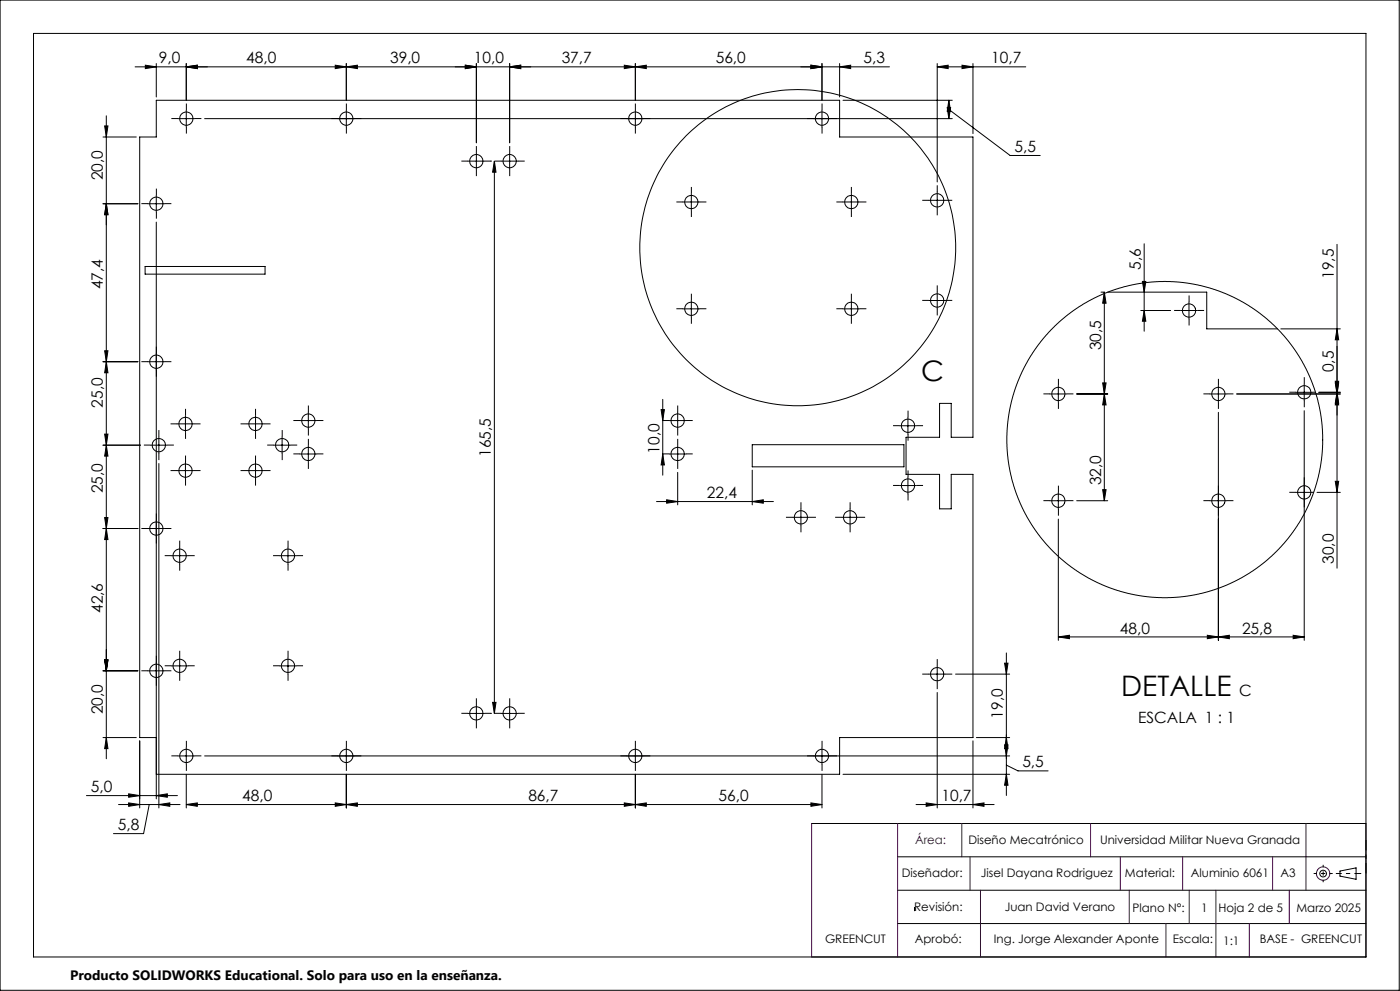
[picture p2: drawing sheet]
<svg xmlns="http://www.w3.org/2000/svg" width="420mm" height="297mm" viewBox="0 0 420 297" stroke-linecap="round" stroke-linejoin="round" font-family="sans-serif">
<g fill="none" stroke="#000" stroke-width=".3">
<path d="M0 0h419.8v296.8h-419.8zM10.1 10h399.7v276.8h-399.7zM43.6 19.5l3.3 .5-3.3 .6zM46.9 19v10.1M55.9 19v11.1M100.6 19.5l3.3 .5-3.3 .6zM103.9 19v11.1M139.6 19.5l3.3 .5-3.3 .6zM142.9 19v23.8M152.9 19v23.8M187.3 19.5l3.3 .5-3.3 .6zM190.6 19v11.1"/>
<path d="M243.3 19.5l3.3 .5-3.3 .6zM246.6 19v11.1M251.9 19v10.1M281.2 19v35.5M288.6 19.5l3.3 .5-3.3 .6zM291.9 19v21M31.4 37.7h1l-.5 3.4zM31.9 34.7v192.7M40.5 20h226.3M53.4 35.6h5M55.9 20l3.3-.5v1.1zM55.9 33.1v5"/>
<path d="M61.4 35.6h224.3M103.9 20l3.3-.5v1.1zM103.9 33.1v5M152.9 20l3.3-.5v1.1zM190.6 20l3.3-.5v1.1zM190.6 33.1v5M246.6 33.1v5M251.9 20l3.3-.5v1.1zM252.9 30.1h32.8M281.2 20l3.2-.5v1.1zM281.2 20h26.5M284.2 32.2h1l-.5 3.4z"/>
<path d="M284.7 30.1l.5 3.2h-1zM284.7 30.1v5.5M284.7 32.8l18.3 13.8h9.1M30.9 41.1h10M46.9 58.6v4.9M140.4 48.3h5M142.9 45.8v5M147.3 48.3h.1M148.3 48.3l.5 3.3h-1zM148.3 48.3v165.5M150.4 48.3h5M152.9 45.8v5"/>
<path d="M207.4 58.1v4.9M255.4 58.1v4.9M281.2 57.5v5M30.9 61.1h10.5M31.9 61.1l.5 3.2h-1zM43.5 79.9h36v2.3h-36zM44.4 61.1h5M46.9 66.6v172.8M204.9 60.5h5M252.9 60.5h5M278.7 60h5M343.3 73.1v26.2"/>
<path d="M401.1 73.2v97.1M204.9 92.6h5M207.4 90.1v4.9M252.9 92.6h5M255.4 90.1v4.9M278.7 90.1h5M281.2 87.6v5M330.3 87.6h1M331.3 87.6l.5 3.3h-1zM331.3 87.6v62.5M332.3 87.6h29.7v11h21.3M342.2 93.1h9"/>
<path d="M342.7 84.3h1l-.4 3.3zM343.3 93.1l.4 3.2h-1zM354.2 93.1h5M356.7 90.6v5M384.2 98.6h17.9M401.1 98.6l.5 3.2h-1zM30.9 108.4h10.5M31.4 105.1h1l-.5 3.3zM31.9 108.4l.5 3.3h-1zM44.4 108.4h5M198.8 119.7v22.7M315 118.1h5"/>
<path d="M317.5 115.6v5M323 118.1h9.3M330.8 114.8h1l-.5 3.3zM331.3 118.1l.5 3.3h-1zM363 118.1h5M365.5 115.6v5M371 118.1h31.1M388.8 117.6h5M391.3 115.1v5M395.6 117.6h6.5M400.6 114.8h1l-.5 3.3zM400.6 114.3h1l-.5 3.3z"/>
<path d="M401.1 117.6l.5 3.3h-1zM401.1 118.1l.5 3.3h-1zM30.9 133.4h11.3M31.4 130.1h1l-.5 3.3zM31.9 133.4l.5 3.3h-1zM45.2 133.4h4.9M47.7 130.9v5M47.7 138.9v103.2M53.1 127h5M55.6 124.6v4.9M55.6 138.5v5M74.2 127h4.9"/>
<path d="M76.7 124.6v4.9M76.7 138.5v5M82.1 133.4h5M84.6 130.9v5M90 136.1h5M90 126h5M92.5 123.5v5M92.5 133.6v4.9M198.3 122.8h1l-.5 3.2zM198.8 136.1l.5 3.2h-1zM200.8 136.1h5M200.8 126h5"/>
<path d="M203.3 123.5v5M203.3 133.6v4.9M225.7 133.3h45.5v6.6h-45.5zM269.9 127.6h5M272.4 125.1v5M365.5 123.6v68.3M391.3 123.1v68.8M30.9 158.4h10.5M31.4 155.1h1l-.5 3.3zM31.9 158.4l.5 3.3h-1zM44.4 158.4h5M53.1 141h5"/>
<path d="M74.2 141h4.9M197 150.3h35M200 149.8l3.3 .5-3.3 .5zM203.3 141.6v9.7M225.7 150.3l3.3-.5v1zM225.7 140.9v10.4M237.8 155h5M240.3 152.5v5M252.5 155h5M255 152.5v5M269.9 145.5h5M272.4 143v5"/>
<path d="M315 150.1h5M317.5 147.6v5M317.5 155.6v36.3M323 150.1h9.3M330.8 146.8h1l-.5 3.3zM363 150.1h5M388.8 147.6h5M395.1 147.6h7M400.6 144.2h1l-.5 3.4zM51.4 166.5h5M53.9 164v5M83.9 166.5h5"/>
<path d="M86.4 164v5M31.4 197.8h1l-.5 3.2zM51.4 199.6h5M53.9 197.1v4.9M83.9 199.6h5M86.4 197.1v4.9M281.2 199.6v4.9M301.4 198.8h1l-.5 3.2zM301.9 195.7v42.7M317.5 190.9l3.3-.5v1zM317.5 190.9h73.8M362.2 190.4l3.3 .5-3.3 .5z"/>
<path d="M365.5 190.9l3.3-.5v1zM387.9 190.4l3.4 .5-3.4 .5zM30.9 201h10.5M44.4 201h5M140.4 213.8h5M142.9 211.3v5M147.3 213.8h.1M147.8 210.5h1l-.5 3.3zM150.4 213.8h5M152.9 211.3v5M278.7 202h5M281.2 207.5v34.6"/>
<path d="M286.7 202h16.2M25.9 238.4h27.3M30.9 221h10M31.9 221l.5 3.4h-1zM38.6 237.9l3.3 .5-3.3 .5zM41.9 222v20.1M46.9 238.4l3.3-.5v1zM46.9 221h-5v-179.9h5v-11h205v11h40v90h-6.5v-10.2h-3.5v10.2h-10.1v11.1h10.1v10.3h3.5v-10.3h6.5v78.8h-40v11.1h-205M53.4 226.6h5M55.9 224v5.1M55.9 232.1v10M61.4 226.6h241.5"/>
<path d="M103.9 224v5.1M103.9 232.1v10M190.6 224v5.1M190.6 232.1v10M246.6 224v5.1M246.6 232.1v10M252.9 232.1h50M291.9 222v20.1M292.9 221h10M301.4 223.2h1l-.5 3.4zM301.9 221l.5 3.4h-1zM301.9 232.1l.5 3.2h-1z"/>
<path d="M301.9 229.3l3.5 1.7h9M35.6 241.1h18.4M38.6 240.6l3.3 .5-3.3 .5zM44.8 241.1l-1.7 8.7h-9.1M47.7 241.1l3.2-.5v1zM55.9 241.1l3.3-.5v1zM55.9 241.1h190.7M100.6 240.6l3.3 .5-3.3 .5zM103.9 241.1l3.3-.5v1zM187.3 240.6l3.3 .5-3.3 .5zM190.6 241.1l3.3-.5v1zM243.3 240.6l3.3 .5-3.3 .5z"/>
<path d="M243.5 246.8h166.3M269.3 256.8h140.5M274.8 241.1h23.4M277.8 240.6l3.4 .5-3.4 .5zM291.9 241.1l3.3-.5v1zM269.3 266.8h140.5M269.3 276.8h140.5M274.4 272v.9M400.9 261.8h1.1M402 261.1l4.8-1v3.4l-4.8-.9zM406.8 261.8h1.5"/>
<circle cx="55.9" cy="35.6" r="2"/>
<circle cx="103.9" cy="35.6" r="2"/>
<circle cx="190.6" cy="35.6" r="2"/>
<circle cx="246.6" cy="35.6" r="2"/>
<circle cx="142.9" cy="48.3" r="2"/>
<circle cx="152.9" cy="48.3" r="2"/>
<circle cx="46.9" cy="61.1" r="2"/>
<circle cx="207.4" cy="60.6" r="2.01"/>
<circle cx="239.3" cy="74.2" r="47.4"/>
<circle cx="255.4" cy="60.6" r="2.01"/>
<circle cx="281.1" cy="60" r="2"/>
<circle cx="207.4" cy="92.5" r="2.01"/>
<circle cx="255.4" cy="92.5" r="2.01"/>
<circle cx="281.1" cy="90.1" r="2"/>
<circle cx="356.7" cy="93.1" r="2"/>
<circle cx="46.9" cy="108.4" r="2"/>
<circle cx="317.5" cy="118.1" r="1.99"/>
<circle cx="365.5" cy="118.1" r="2"/>
<circle cx="391.3" cy="117.6" r="1.99"/>
<circle cx="47.6" cy="133.4" r="2"/>
<circle cx="55.6" cy="127" r="2.01"/>
<circle cx="76.6" cy="127" r="2.01"/>
<circle cx="84.6" cy="133.4" r="2"/>
<circle cx="92.5" cy="136.1" r="2"/>
<circle cx="92.5" cy="126" r="2"/>
<circle cx="203.3" cy="136.1" r="2"/>
<circle cx="203.3" cy="126" r="2"/>
<circle cx="272.4" cy="127.6" r="2"/>
<circle cx="349.4" cy="131.7" r="47.4"/>
<circle cx="46.9" cy="158.4" r="2.01"/>
<circle cx="55.6" cy="141" r="2"/>
<circle cx="76.6" cy="141" r="2"/>
<circle cx="240.3" cy="155" r="2"/>
<circle cx="255" cy="155" r="2"/>
<circle cx="272.4" cy="145.5" r="2"/>
<circle cx="317.5" cy="150.1" r="1.99"/>
<circle cx="365.5" cy="150.1" r="2"/>
<circle cx="391.3" cy="147.5" r="1.99"/>
<circle cx="53.9" cy="166.5" r="2"/>
<circle cx="86.4" cy="166.5" r="2"/>
<circle cx="53.9" cy="199.6" r="2"/>
<circle cx="86.4" cy="199.6" r="2"/>
<circle cx="46.9" cy="201" r="2"/>
<circle cx="142.9" cy="213.8" r="2.01"/>
<circle cx="152.9" cy="213.8" r="2.01"/>
<circle cx="281.1" cy="202" r="2.01"/>
<circle cx="55.9" cy="226.6" r="2"/>
<circle cx="103.9" cy="226.6" r="2"/>
<circle cx="190.6" cy="226.6" r="2"/>
<circle cx="246.6" cy="226.6" r="2"/>
<circle cx="396.9" cy="261.8" r="1.01"/>
</g>
<g fill="none" stroke="#400040" stroke-width=".3">
<path d="M243.5 246.8v40M269.3 246.8v40M288.5 246.8v10M291 256.8v10M327.2 246.8v10M336.1 256.8v10M354.8 256.8v10M381.8 256.8v10M391.8 246.8v20M294.1 266.8v20M338.8 266.8v10M349.8 276.8v10"/>
<path d="M356.8 266.8v10M364.8 266.8v20M374.8 276.8v10M386.8 266.8v10"/>
<circle cx="396.9" cy="261.8" r="2"/>
</g>
<g fill="none" stroke="#000" stroke-width=".3" stroke-dasharray="15.2 1.3 1.3 1.3" stroke-linecap="butt">
<path d="M53.4 35.5h-2M55.9 33v-2M55.9 38v2M58.4 35.5h2M101.4 35.5h-2M103.9 33v-2M103.9 38v2M106.4 35.5h2M188.1 35.5h-2M190.6 33v-2M190.6 38v2M193.1 35.5h2"/>
<path d="M244.1 35.5h-2M246.6 33v-2M246.6 38v2M249.1 35.5h2M46.9 58.5v-2M140.4 48.3h-2M142.9 45.8v-2M142.9 50.8v2M145.4 48.3h2M150.4 48.3h-2M152.9 45.8v-2M152.9 50.8v2"/>
<path d="M155.4 48.3h2M207.4 58v-2M255.4 58v-2M281.2 57.5v-2M44.4 61h-2M46.9 63.5v2M49.4 61h2M204.9 60.5h-2M207.4 63v2M209.9 60.5h2M252.9 60.5h-2M255.4 63v2"/>
<path d="M257.9 60.5h2M278.7 60h-2M281.2 62.5v2M283.7 60h2M204.9 92.5h-2M207.4 90v-2M207.4 95v2M209.9 92.5h2M252.9 92.5h-2M255.4 90v-2M255.4 95v2M257.9 92.5h2"/>
<path d="M278.7 90h-2M281.2 87.5v-2M281.2 92.5v2M283.7 90h2M354.2 93h-2M356.7 90.5v-2M356.7 95.5v2M359.2 93h2M44.4 108.4h-2M46.9 105.9v-2M46.9 110.9v2M49.4 108.4h2"/>
<path d="M315 118h-2M317.5 115.5v-2M320 118h2M363 118h-2M365.5 115.5v-2M368 118h2M388.8 117.5h-2M391.3 115v-2M393.8 117.5h.9M45.2 133.4h-2M47.7 130.9v-2M47.7 135.9v2"/>
<path d="M50.2 133.4h2M53.2 127h-2M55.7 124.5v-2M55.7 129.5v2M55.7 138.5v-2M58.2 127h2M74.2 127h-2M76.7 138.5v-2M76.7 124.5v-2M76.7 129.5v2M79.2 127h2M82.2 133.4h-2"/>
<path d="M84.7 130.9v-2M84.7 135.9v2M87.2 133.4h2M90 126h-2M90 136h-2M92.5 123.5v-2M92.5 128.5v2M92.5 133.5v-2M92.5 138.5v2M95 126h2M95 136h2M200.8 136h-2"/>
<path d="M200.8 126h-2M203.3 133.5v-2M203.3 138.5v2M203.3 123.5v-2M203.3 128.5v2M205.8 136h2M205.8 126h2M269.9 127.6h-2M272.4 125.1v-2M272.4 130.1v2M274.9 127.6h2M317.5 120.5v2"/>
<path d="M365.5 120.5v2M391.3 120v2M44.4 158.4h-2M46.9 155.9v-2M49.4 158.4h2M53.2 141h-2M55.7 143.5v2M58.2 141h2M74.2 141h-2M76.7 143.5v2M79.2 141h2M237.8 155h-2"/>
<path d="M240.3 152.5v-2M240.3 157.5v2M242.8 155h2M252.5 155h-2M255 152.5v-2M255 157.5v2M257.5 155h2M269.9 145.5h-2M272.4 143v-2M272.4 148v2M274.9 145.5h2M315 150h-2"/>
<path d="M317.5 147.5v-2M317.5 152.5v2M320 150h2M363 150h-2M365.5 147.5v-2M365.5 152.5v2M368 150h2M388.8 147.5h-2M391.3 145v-2M391.3 150v2M393.8 147.5h.3M46.9 160.9v2"/>
<path d="M51.4 166.5h-2M53.9 164v-2M53.9 169v2M56.4 166.5h2M83.9 166.5h-2M86.4 164v-2M86.4 169v2M88.9 166.5h2M46.9 198.5v-2M51.4 199.5h-2M53.9 197v-2M56.4 199.5h2"/>
<path d="M83.9 199.5h-2M86.4 197v-2M88.9 199.5h2M281.2 199.5v-2M44.4 201h-2M46.9 203.5v2M49.4 201h2M53.9 202v2M86.4 202v2M140.4 213.8h-2M142.9 211.3v-2M142.9 216.3v2"/>
<path d="M145.4 213.8h2M150.4 213.8h-2M152.9 211.3v-2M152.9 216.3v2M155.4 213.8h2M278.7 202h-2M281.2 204.5v2M283.7 202h2M53.4 226.5h-2M55.9 224v-2M55.9 229v2M58.4 226.5h2"/>
<path d="M101.4 226.5h-2M103.9 224v-2M103.9 229v2M106.4 226.5h2M188.1 226.5h-2M190.6 224v-2M190.6 229v2M193.1 226.5h2M244.1 226.5h-2M246.6 224v-2M246.6 229v2M249.1 226.5h2"/>
</g>
<path d="M409.8 251.8v9.9" fill="none" stroke="#000" stroke-width=".3" stroke-dasharray="15.2 1.3 1.3 1.3" stroke-dashoffset="12.2" stroke-linecap="butt"/>
<path d="M394.1 261.8h5.7" fill="none" stroke="#000" stroke-width=".3" stroke-dasharray="15.2 1.3 1.3 1.3" stroke-dashoffset="14.3" stroke-linecap="butt"/>
<path d="M397 259.2v5.2" fill="none" stroke="#000" stroke-width=".3" stroke-dasharray="15.2 1.3 1.3 1.3" stroke-dashoffset="14.5" stroke-linecap="butt"/>
<path d="M406.9 261.8h-4.9" fill="none" stroke="#000" stroke-width=".3" stroke-dasharray="15.2 1.3 1.3 1.3" stroke-dashoffset="14.7" stroke-linecap="butt"/>
<g fill="#000">
<path d="M55.9 20l3.3-.5v1.1zM43.6 19.5l3.3 .5-3.3 .6zM139.6 19.5l3.3 .5-3.3 .6zM103.9 20l3.3-.5v1.1z"/>
<path d="M55.9 20l3.3-.5v1.1zM100.6 19.5l3.3 .5-3.3 .6zM190.6 20l3.3-.5v1.1zM243.3 19.5l3.3 .5-3.3 .6zM38.6 240.6l3.3 .5-3.3 .5zM47.7 241.1l3.2-.5v1zM301.4 223.2h1l-.5 3.4zM301.9 232.1l.5 3.2h-1zM284.2 32.2h1l-.5 3.4zM284.7 30.1l.5 3.2h-1zM281.2 20l3.2-.5v1.1zM288.6 19.5l3.3 .5-3.3 .6z"/>
<path d="M187.3 19.5l3.3 .5-3.3 .6zM152.9 20l3.3-.5v1.1z"/>
<path d="M243.3 19.5l3.3 .5-3.3 .6zM251.9 20l3.3-.5v1.1z"/>
<path d="M400.6 114.8h1l-.5 3.3zM401.1 98.6l.5 3.2h-1z"/>
<path d="M400.6 114.3h1l-.5 3.3zM401.1 118.1l.5 3.3h-1z"/>
<path d="M31.4 130.1h1l-.5 3.3zM31.9 108.4l.5 3.3h-1zM31.4 105.1h1l-.5 3.3zM31.9 61.1l.5 3.2h-1z"/>
<path d="M31.4 197.8h1l-.5 3.2zM31.9 221l.5 3.4h-1zM31.9 158.4l.5 3.3h-1zM31.4 197.8h1l-.5 3.2zM31.9 133.4l.5 3.3h-1zM31.4 155.1h1l-.5 3.3zM31.4 37.7h1l-.5 3.4zM31.9 61.1l.5 3.2h-1zM148.3 48.3l.5 3.3h-1zM147.8 210.5h1l-.5 3.3zM198.3 122.8h1l-.5 3.2zM198.8 136.1l.5 3.2h-1zM331.3 87.6l.5 3.3h-1zM330.8 114.8h1l-.5 3.3zM331.3 118.1l.5 3.3h-1zM330.8 146.8h1l-.5 3.3zM401.1 117.6l.5 3.3h-1zM400.6 144.2h1l-.5 3.4zM342.7 84.3h1l-.4 3.3zM343.3 93.1l.4 3.2h-1z"/>
<path d="M301.4 198.8h1l-.5 3.2zM301.9 221l.5 3.4h-1z"/>
<path d="M46.9 238.4l3.3-.5v1zM38.6 237.9l3.3 .5-3.3 .5z"/>
<path d="M55.9 241.1l3.3-.5v1zM100.6 240.6l3.3 .5-3.3 .5zM103.9 241.1l3.3-.5v1zM187.3 240.6l3.3 .5-3.3 .5zM190.6 241.1l3.3-.5v1zM243.3 240.6l3.3 .5-3.3 .5zM139.6 19.5l3.3 .5-3.3 .6zM152.9 20l3.3-.5v1.1zM277.8 240.6l3.4 .5-3.4 .5zM291.9 241.1l3.3-.5v1zM200 149.8l3.3 .5-3.3 .5zM225.7 150.3l3.3-.5v1zM317.5 190.9l3.3-.5v1zM362.2 190.4l3.3 .5-3.3 .5zM365.5 190.9l3.3-.5v1zM387.9 190.4l3.4 .5-3.4 .5z"/>
</g>
<g font-size="8.5">
<text x="276.4" y="114.1">C</text>
<text x="336.4" y="208.5">DETALLE</text>
</g>
<g font-size="4.7">
<text x="47.7" y="19">9,0</text>
<text x="73.8" y="19">48,0</text>
<text x="117" y="19">39,0</text>
<text x="142.2" y="19">10,0</text>
<text x="168.5" y="19">37,7</text>
<text x="214.7" y="19">56,0</text>
<text x="259.1" y="19">5,3</text>
<text x="297.4" y="19">10,7</text>
<text x="304.3" y="45.6">5,5</text>
<text x="30.9" y="54.1" transform="rotate(-90 30.9 54.1)">20,0</text>
<text x="342.2" y="80.8" transform="rotate(-90 342.2 80.8)">5,6</text>
<text x="400.1" y="83.6" transform="rotate(-90 400.1 83.6)">19,5</text>
<text x="30.9" y="86.7" transform="rotate(-90 30.9 86.7)">47,4</text>
<text x="330.3" y="104.9" transform="rotate(-90 330.3 104.9)">30,5</text>
<text x="400.1" y="111.5" transform="rotate(-90 400.1 111.5)">0,5</text>
<text x="30.9" y="122.2" transform="rotate(-90 30.9 122.2)">25,0</text>
<text x="147.3" y="136.9" transform="rotate(-90 147.3 136.9)">165,5</text>
<text x="197.8" y="135.9" transform="rotate(-90 197.8 135.9)">10,0</text>
<text x="30.9" y="147.9" transform="rotate(-90 30.9 147.9)">25,0</text>
<text x="212.1" y="149.3">22,4</text>
<text x="330.3" y="145.4" transform="rotate(-90 330.3 145.4)">32,0</text>
<text x="400.1" y="169" transform="rotate(-90 400.1 169)">30,0</text>
<text x="30.9" y="183.7" transform="rotate(-90 30.9 183.7)">42,6</text>
<text x="336" y="189.9">48,0</text>
<text x="372.6" y="189.9">25,8</text>
<text x="371.8" y="208.5">C</text>
<text x="30.9" y="214.1" transform="rotate(-90 30.9 214.1)">20,0</text>
<text x="300.9" y="215.4" transform="rotate(-90 300.9 215.4)">19,0</text>
<text x="341.5" y="216.7">ESCALA 1 : 1</text>
<text x="306.7" y="230">5,5</text>
<text x="27.2" y="237.4">5,0</text>
<text x="72.7" y="240.1">48,0</text>
<text x="158.5" y="240.1">86,7</text>
<text x="215.6" y="240.1">56,0</text>
<text x="282.4" y="240.1">10,7</text>
<text x="35.3" y="248.8">5,8</text>
</g>
<text font-size="4.1" x="21" y="293.7">Producto SOLIDWORKS Educational. Solo para uso en la enseñanza.</text>
<text font-size="3.5" fill="#400040" x="274.5" y="252.9">Área:</text>
<g font-size="3.5">
<text x="290.5" y="252.9">Diseño Mecatrónico</text>
<text x="330" y="252.9">Universidad Militar Nueva Granada</text>
<text x="270.5" y="262.8">Diseñador:</text>
<text x="294.3" y="262.8">Jisel Dayana Rodriguez</text>
<text x="337.5" y="262.8">Material:</text>
<text x="357.3" y="262.8">Aluminio 6061</text>
<text x="384.1" y="262.8">A3</text>
<text x="274.2" y="273">Revisión:</text>
<text x="301.4" y="273">Juan David Verano</text>
<text x="339.8" y="273.3">Plano N°:</text>
<text x="360.4" y="273.3">1</text>
<text x="365.6" y="273.3">Hoja 2 de 5</text>
<text x="388.9" y="273.3">Marzo 2025</text>
<text x="247.5" y="282.7">GREENCUT</text>
<text x="274.5" y="282.7">Aprobó:</text>
<text x="298.2" y="282.7">Ing. Jorge Alexander Aponte</text>
<text x="351.9" y="282.7">Escala:</text>
<text x="367" y="283.3">1:1</text>
<text x="377.9" y="282.7">BASE - GREENCUT</text>
</g>
</svg>
